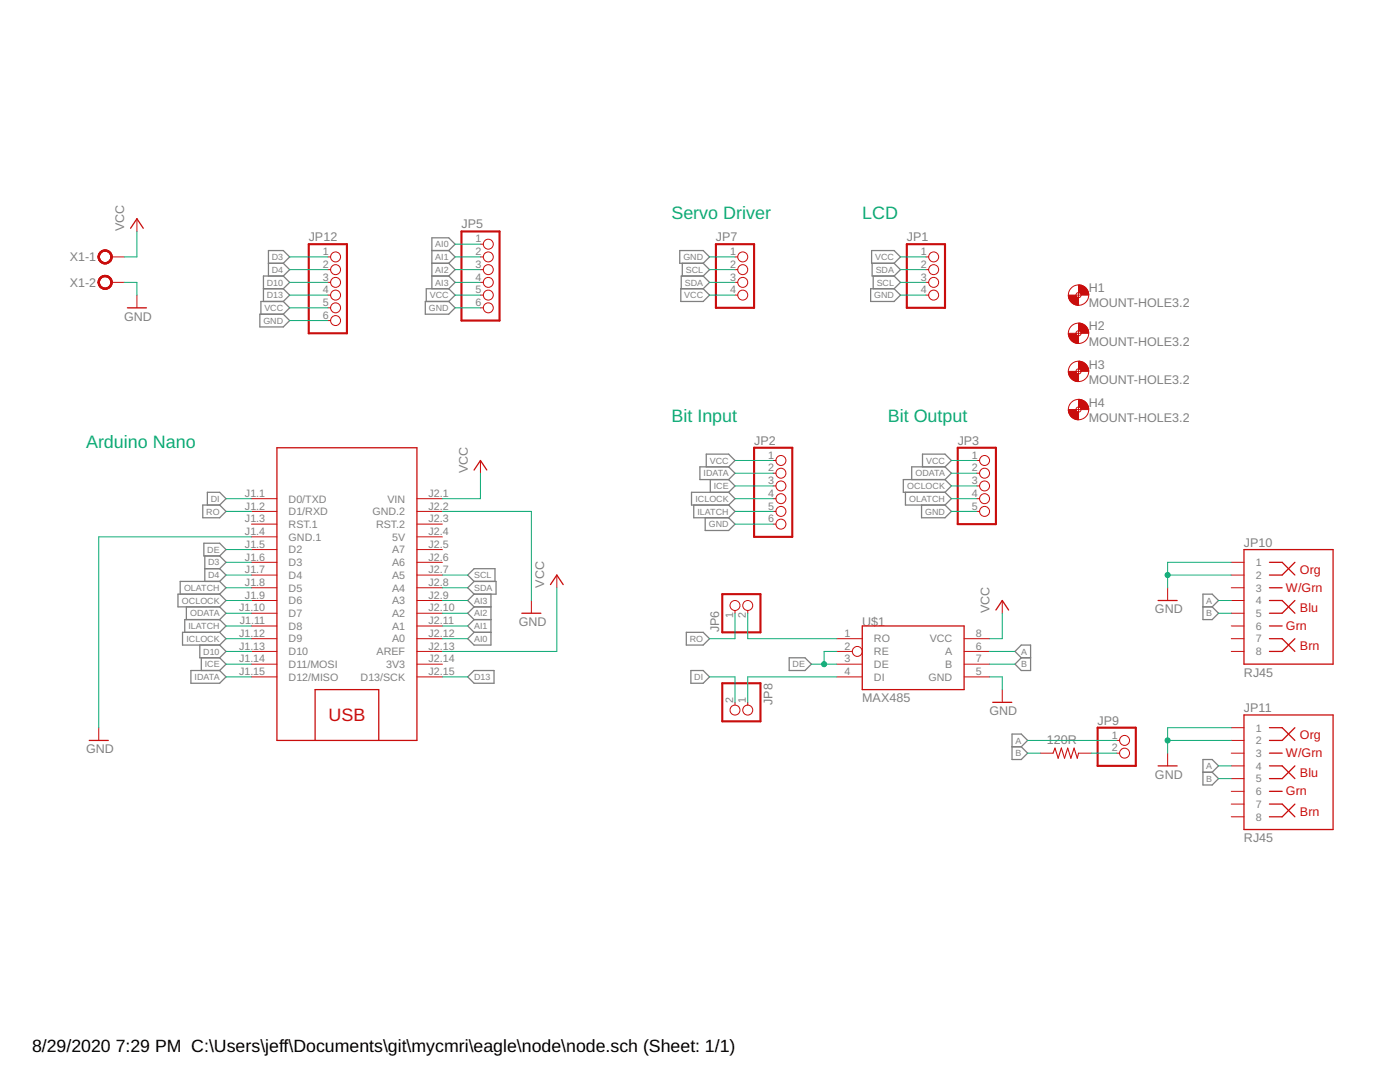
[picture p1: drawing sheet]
<svg xmlns="http://www.w3.org/2000/svg" width="279mm" height="216mm" viewBox="0 0 279 216" stroke-linecap="round" stroke-linejoin="round" font-family="sans-serif">
<g fill="none" stroke="#808080" stroke-width=".25">
<path d="M52.6 57.6h3.9M53.6 52.5h2.9M56.5 52.5l1.3-1.2-1.3-1.3h-2.9v5.1M56.5 55.1h-3.9v5.1M56.5 52.5l1.3 1.3-1.3 1.3M56.5 55.1l1.3 1.2-1.3 1.3M56.5 57.6l1.3 1.3-1.3 1.3M86.2 50h3.4M86.2 52.5h3.4M86.2 55.1h3.4M89.6 57.6h-4.5v2.6M89.6 57.6l1.2 1.3-1.2 1.3"/>
<path d="M89.6 50l1.2-1.3-1.2-1.2h-3.4v10.1M89.6 50l1.2 1.3-1.2 1.2M89.6 52.5l1.2 1.3-1.2 1.3M89.6 55.1l1.2 1.2-1.2 1.3M135.7 50h4.6l1.3 1.3-1.3 1.2h-4.6zM135.9 57.6h4.4l1.3 1.3-1.3 1.3h-4.4zM136.2 52.5v2.6M140.3 52.5l1.3 1.3-1.3 1.3M140.3 55.1h-4.3v2.5M140.3 55.1l1.3 1.2-1.3 1.3M173.8 57.6h4.6l1.3 1.3-1.3 1.3h-4.6zM173.9 50h4.5l1.3 1.3-1.3 1.2h-4.5z"/>
<path d="M174.1 52.5v2.6h4.3M174.3 55.1v2.5M178.4 55.1l1.3 1.2-1.3 1.3M178.4 52.5l1.3 1.3-1.3 1.3M51.9 62.7h4.6l1.3 1.3-1.3 1.2h-4.6zM56.5 60.2h-4.4v2.5M56.5 60.2l1.3 1.2-1.3 1.3M84.9 60.2h4.7l1.2 1.2-1.2 1.3h-4.7zM140.9 93.2v-2.6h4.5l1.3 1.3-1.3 1.3M141.8 95.7v2.5M145.4 98.2h-7.4v2.6h7.4M145.4 93.2h-5.7v2.5h5.7"/>
<path d="M145.4 98.2l1.3 1.3-1.3 1.3M145.4 93.2l1.3 1.2-1.3 1.3M145.4 95.7l1.3 1.3-1.3 1.2M180.7 98.2v2.6h7.9M184.1 93.2v-2.6h4.5l1.3 1.3-1.3 1.3M188.6 93.2h-6.7v2.5M188.6 95.7h-8.3v2.5h8.3M188.6 98.2l1.3 1.3-1.3 1.3M188.6 95.7l1.3 1.3-1.3 1.2M188.6 93.2l1.3 1.2-1.3 1.3M40.5 100.8h3.3l1.3 1.2-1.3 1.3h-3.3zM40.7 108.4h3.1l1.3 1.3-1.3 1.2h-3.1z"/>
<path d="M40.9 113.5h2.9M40.9 110.9v5.1M41.4 100.8v-2.6h2.4l1.3 1.3-1.3 1.3M43.8 116l1.3 1.3-1.3 1.3M43.8 118.6h-8.3v2.5h8.3M43.8 116h-7.8v2.6M43.8 118.6l1.3 1.2-1.3 1.3M43.8 113.5l1.3 1.2-1.3 1.3M43.8 110.9l1.3 1.3-1.3 1.3M94.6 116h4.4v2.6h-4.4M94.6 116l-1.3-1.3 1.3-1.2h4.2v2.5M94.6 116l-1.3 1.3 1.3 1.3"/>
<path d="M94.6 118.6l-1.3 1.2 1.3 1.3M98 118.6v10.1h-3.4l-1.3-1.3 1.3-1.2M138.5 100.8v2.5h6.9M140.7 103.3v2.6h4.7l1.3-1.3-1.3-1.3M145.4 100.8l1.3 1.2-1.3 1.3M183.9 100.8v2.5h4.7l1.3-1.3-1.3-1.2M240.1 118.6h1.8l1.3 1.2-1.3 1.3 1.3 1.3-1.3 1.2h-1.8zM37.2 121.1v2.5M38.1 133.8h5.7l1.3 1.3-1.3 1.2h-5.7zM39.9 128.7v2.6h3.9M40.2 131.3v2.5M43.8 126.2h-7.4v2.5h7.4"/>
<path d="M43.8 123.6l1.3 1.3-1.3 1.3M43.8 123.6h-6.9v2.6M43.8 126.2l1.3 1.2-1.3 1.3M43.8 121.1l1.3 1.3-1.3 1.2M43.8 131.3l1.3 1.2-1.3 1.3M43.8 128.7l1.3 1.3-1.3 1.3M94.6 126.2h3.4M94.6 133.8h4v2.5h-4l-1.3-1.2zM94.6 123.6h3.4M94.6 121.1h3.4M94.6 123.6l-1.3 1.3 1.3 1.3M94.6 121.1l-1.3 1.3 1.3 1.2"/>
<path d="M137 126.2h3.3l1.3 1.2-1.3 1.3h-3.3zM137.9 133.8h2.4l1.3 1.3-1.3 1.2h-2.4zM157.5 131.3h3.2l1.2 1.2-1.2 1.3h-3.2zM203.8 128.7h1.9v5.1h-1.9l-1.2-1.3 1.2-1.2-1.2-1.3zM203.8 131.3h1.9M240.1 121.1h1.8M202 146.5h1.8l1.3 1.2-1.3 1.3 1.3 1.3-1.3 1.3h-1.8zM202 149h1.8M240.1 151.6h1.8l1.3 1.2-1.3 1.3 1.3 1.3-1.3 1.2h-1.8zM240.1 154.1h1.8"/>
</g>
<g fill="#c90d0c" stroke="#c90d0c" stroke-width=".2">
<path d="M20 50.3a1.4 1.4 0 0 1 2.2 .3 1.4 1.4 0 0 1-.8 2 1.4 1.4 0 0 1-1.8-1.3h.2a1.15 1.15 0 0 1 1.6-1.1 1.15 1.15 0 0 1 .3 1.9 1.15 1.15 0 0 1-1.8-.6l-.1-.2h-.2z" fill-rule="evenodd"/>
<path d="M20 50.3a1.4 1.4 0 0 1 2.2 .3 1.4 1.4 0 0 1-.8 2 1.4 1.4 0 0 1-1.8-1.3h.2a1.15 1.15 0 0 1 1.6-1.1 1.15 1.15 0 0 1 .3 1.9 1.15 1.15 0 0 1-1.8-.6l-.1-.2h-.2z" fill-rule="evenodd"/>
<path d="M20 50.3a1.4 1.4 0 0 1 2.2 .3 1.4 1.4 0 0 1-.8 2 1.4 1.4 0 0 1-1.8-1.3h.2a1.15 1.15 0 0 1 1.6-1.1 1.15 1.15 0 0 1 .3 1.9 1.15 1.15 0 0 1-1.8-.6l-.1-.2h-.2z" fill-rule="evenodd"/>
<path d="M20 55.4a1.4 1.4 0 0 1 2.2 .2 1.4 1.4 0 0 1-.8 2.1 1.4 1.4 0 0 1-1.8-1.4h.2a1.15 1.15 0 0 1 1.6-1 1.15 1.15 0 0 1 .3 1.9 1.15 1.15 0 0 1-1.8-.6l-.1-.3h-.2z" fill-rule="evenodd"/>
<path d="M20 55.4a1.4 1.4 0 0 1 2.2 .2 1.4 1.4 0 0 1-.8 2.1 1.4 1.4 0 0 1-1.8-1.4h.2a1.15 1.15 0 0 1 1.6-1 1.15 1.15 0 0 1 .3 1.9 1.15 1.15 0 0 1-1.8-.6l-.1-.3h-.2z" fill-rule="evenodd"/>
<path d="M20 55.4a1.4 1.4 0 0 1 2.2 .2 1.4 1.4 0 0 1-.8 2.1 1.4 1.4 0 0 1-1.8-1.4h.2a1.15 1.15 0 0 1 1.6-1 1.15 1.15 0 0 1 .3 1.9 1.15 1.15 0 0 1-1.8-.6l-.1-.3h-.2z" fill-rule="evenodd"/>
<path d="M215.2 56.9a1.97 1.97 0 0 1 2.1 2h-1.5l-.2-.4-.4-.1z" fill-rule="evenodd"/>
<path d="M213.2 58.9h1.5l.1 .3 .4 .2v1.5a2.04 2.04 0 0 1-2-2z" fill-rule="evenodd"/>
<path d="M215.2 64.5a1.97 1.97 0 0 1 2.1 2h-1.5l-.2-.4-.4-.1z" fill-rule="evenodd"/>
<path d="M213.2 66.5h1.5l.2 .4 .3 .1v1.5a2.04 2.04 0 0 1-2-2z" fill-rule="evenodd"/>
<path d="M215.2 72.1a2 2 0 0 1 2.1 2h-1.5l-.2-.4-.4-.1z" fill-rule="evenodd"/>
<path d="M213.2 74.1h1.5l.2 .4 .3 .1v1.5a2 2 0 0 1-2-2z" fill-rule="evenodd"/>
<path d="M215.2 79.7a2 2 0 0 1 2.1 2h-1.5l-.2-.4-.4-.1z" fill-rule="evenodd"/>
<path d="M213.2 81.7h1.5l.2 .4 .3 .1v1.6a2 2 0 0 1-2-2.1z" fill-rule="evenodd"/>
</g>
<g fill="none" stroke="#c90d0c" stroke-width=".2">
<path d="M22.2 51.3h2.6M22.2 56.3h2.6M27.3 43.6v2.6M27.3 58.9v2.5M65.4 51.3h.6M65.4 56.3h.6M65.4 58.9h.6M65.4 53.8h.6M95.9 51.3h.6M95.9 56.3h.6M95.9 58.9h.6M95.9 53.8h.6"/>
<path d="M95.9 48.7h.6M146.7 51.3h.5M146.7 56.3h.5M146.7 58.9h.5M146.7 53.8h.5M184.8 51.3h.5M184.8 56.3h.5M184.8 58.9h.5M184.8 53.8h.5M214.7 58.9h1.1M215.2 58.4v1M65.4 61.4h.6"/>
<path d="M65.4 64h.6M95.9 61.4h.6M214.7 66.5h1.1M214.7 74.1h1.1M215.2 66v1M215.2 73.6v1M50.2 99.5h5.1M83.2 99.5h5.1M95.9 91.9v2.5M154.3 91.9h.6M154.3 94.4h.6M154.3 97h.6"/>
<path d="M154.3 99.5h.6M194.9 91.9h.6M194.9 94.4h.6M194.9 97h.6M194.9 99.5h.6M214.7 81.7h1.1M215.2 81.2v1M50.2 102h5.1M50.2 104.6h5.1M50.2 107.1h5.1M50.2 109.7h5.1M50.2 112.2h5.1"/>
<path d="M50.2 114.7h5.1M50.2 117.3h5.1M50.2 119.8h5.1M83.2 102h5.1M83.2 104.6h5.1M83.2 107.1h5.1M83.2 109.7h5.1M83.2 112.2h5.1M83.2 114.7h5.1M83.2 117.3h5.1M83.2 119.8h5.1M106 119.8v2.6"/>
<path d="M111.1 114.7v2.6M154.3 102h.6M154.3 104.6h.6M194.9 102h.6M200 119.8v2.6M233 117.3v2.5M245.7 112.2h2.6M245.7 114.7h2.6M245.7 117.3h2.6M245.7 119.8h2.6M50.2 122.4h5.1M50.2 124.9h5.1"/>
<path d="M50.2 127.4h5.1M50.2 130h5.1M50.2 132.5h5.1M50.2 135.1h5.1M83.2 122.4h5.1M83.2 124.9h5.1M83.2 127.4h5.1M83.2 130h5.1M83.2 132.5h5.1M83.2 135.1h5.1M146.7 121.8v.6M149.2 121.8v.6"/>
<path d="M167 127.4h5.1M167 130h3.1M167 132.5h5.1M167 135.1h5.1M192.4 127.4h5.1M192.4 130h5.1M192.4 132.5h5.1M192.4 135.1h5.1M200 137.6v2.5M245.7 122.4h2.6M245.7 124.9h2.6M245.7 127.4h2.6"/>
<path d="M245.7 130h2.6M19.7 145.2v2.5M146.7 140.1v.6M149.2 140.1v.6M207.6 150.3h2.6M215.2 150.3h2.6M222.9 147.7h.5M222.9 150.3h.5M233 150.3v2.5M245.7 147.7h2.6M245.7 150.3h2.6M245.7 145.2h2.6"/>
<path d="M245.7 152.8h2.6M245.7 157.9h2.6M245.7 155.4h2.6M245.7 163h2.6M245.7 160.4h2.6"/>
<circle cx="67" cy="56.3" r=".99"/>
<circle cx="67" cy="51.3" r=".99"/>
<circle cx="67" cy="58.9" r=".99"/>
<circle cx="67" cy="53.8" r=".99"/>
<circle cx="97.5" cy="51.3" r=".99"/>
<circle cx="97.5" cy="58.9" r=".99"/>
<circle cx="97.5" cy="48.7" r=".99"/>
<circle cx="97.5" cy="53.8" r=".99"/>
<circle cx="97.5" cy="56.3" r=".99"/>
<circle cx="148.2" cy="56.3" r=".99"/>
<circle cx="148.2" cy="51.3" r=".99"/>
<circle cx="148.2" cy="53.8" r=".99"/>
<circle cx="148.2" cy="58.9" r=".99"/>
<circle cx="186.3" cy="53.8" r=".99"/>
<circle cx="186.3" cy="58.9" r=".99"/>
<circle cx="186.3" cy="56.3" r=".99"/>
<circle cx="186.3" cy="51.3" r=".99"/>
<circle cx="215.2" cy="58.9" r="2.03"/>
<circle cx="215.2" cy="58.9" r=".51"/>
<circle cx="67" cy="64" r=".99"/>
<circle cx="67" cy="61.4" r=".99"/>
<circle cx="97.5" cy="61.4" r=".99"/>
<circle cx="215.2" cy="66.5" r="2.03"/>
<circle cx="215.2" cy="74.1" r="2.03"/>
<circle cx="215.2" cy="66.5" r=".51"/>
<circle cx="215.2" cy="74.1" r=".51"/>
<circle cx="155.9" cy="94.4" r=".99"/>
<circle cx="155.9" cy="91.9" r=".99"/>
<circle cx="155.9" cy="97" r=".99"/>
<circle cx="155.9" cy="99.5" r=".99"/>
<circle cx="196.5" cy="94.4" r=".99"/>
<circle cx="196.5" cy="91.9" r=".99"/>
<circle cx="196.5" cy="99.5" r=".99"/>
<circle cx="196.5" cy="97" r=".99"/>
<circle cx="215.2" cy="81.7" r="2.03"/>
<circle cx="215.2" cy="81.7" r=".51"/>
<circle cx="155.9" cy="102" r=".99"/>
<circle cx="155.9" cy="104.6" r=".99"/>
<circle cx="196.5" cy="102" r=".99"/>
<circle cx="146.7" cy="120.8" r=".99"/>
<circle cx="149.2" cy="120.8" r=".99"/>
<circle cx="171.1" cy="130" r=".99"/>
<circle cx="146.7" cy="141.7" r=".99"/>
<circle cx="149.2" cy="141.7" r=".99"/>
<circle cx="224.4" cy="150.3" r=".99"/>
<circle cx="224.4" cy="147.7" r=".99"/>
</g>
<g fill="none" stroke="#c90d0c" stroke-width=".25">
<path d="M26.1 45.6l1.2-2 1.3 2M25.4 61.4h3.8M55.3 89.3h27.9v58.4h-27.9zM94.6 93.8l1.3-1.9 1.3 1.9M109.9 116.6l1.2-1.9 1.3 1.9M231.1 119.8h3.8M248.3 109.7h17.7v22.8h-17.7zM253.3 112.2h2.6l2.5 2.5M253.3 119.8h2.6l2.5 2.6M253.3 117.3h2.6M258.4 119.8l-2.5 2.6h-2.6M258.4 112.2l-2.5 2.5h-2.6"/>
<path d="M104.1 122.4h3.8M172.1 124.9h20.3v12.7h-20.3zM198.8 121.7l1.2-1.9 1.3 1.9M253.3 124.9h2.6M253.3 127.4h2.6l2.5 2.6M258.4 127.4l-2.5 2.6h-2.6M17.8 147.7h3.8M62.9 147.7v-10.1h12.7v10.1M198.1 140.1h3.8M231.1 152.8h3.8M248.3 142.7h17.7v22.8h-17.7zM253.3 145.2h2.6l2.5 2.5"/>
<path d="M253.3 152.8h2.6l2.5 2.6M253.3 157.9h2.6M253.3 150.3h2.6M258.4 145.2l-2.5 2.5h-2.6M258.4 152.8l-2.5 2.6h-2.6M253.3 160.4h2.6l2.5 2.6M258.4 160.4l-2.5 2.6h-2.6"/>
</g>
<path d="M61.6 48.7h7.6v17.8h-7.6zM92.1 46.2h7.6v17.8h-7.6zM142.9 48.7h7.6v12.7h-7.6zM181 48.7h7.6v12.7h-7.6zM150.5 89.3h7.6v17.8h-7.6zM191.1 89.3h7.7v15.3h-7.7zM144.1 118.6h7.7v7.6h-7.7zM144.1 136.3h7.7v7.6h-7.7zM219.1 145.2h7.6v7.6h-7.6z" fill="none" stroke="#c90d0c" stroke-width=".42"/>
<path d="M210.2 150.3l.3-1 .7 2 .6-2 .6 2 .7-2 .6 2 .7-2 .6 2 .2-1" fill="none" stroke="#c90d0c" stroke-width=".21"/>
<g fill="none" stroke="#0dab76" stroke-width=".2">
<path d="M24.8 56.3h2.5v2.6M27.3 46.2v5.1h-2.5M57.8 51.3h7.6M57.8 56.3h7.6M57.8 58.9h7.6M57.8 53.8h7.6M90.8 51.3h5.1M90.8 56.3h5.1M90.8 58.9h5.1M90.8 53.8h5.1M90.8 48.7h5.1M141.6 51.3h5.1"/>
<path d="M141.6 56.3h5.1M141.6 58.9h5.1M141.6 53.8h5.1M179.7 51.3h5.1M179.7 56.3h5.1M179.7 58.9h5.1M179.7 53.8h5.1M57.8 64h7.6M57.8 61.4h7.6M90.8 61.4h5.1M45.1 99.5h5.1M95.9 94.4v5.1h-7.6"/>
<path d="M146.7 91.9h7.6M146.7 99.5h7.6M146.7 94.4h7.6M146.7 97h7.6M189.9 91.9h5M189.9 99.5h5M189.9 94.4h5M189.9 97h5M45.1 102h5.1M45.1 112.2h5.1M45.1 114.7h5.1M45.1 117.3h5.1"/>
<path d="M45.1 119.8h5.1M45.1 109.7h5.1M50.2 107.1h-30.5v38.1M88.3 102h17.7v17.8M88.3 114.7h5M88.3 117.3h5M88.3 119.8h5M111.1 117.3v12.7h-22.8M146.7 102h7.6M146.7 104.6h7.6M189.9 102h5M233 114.7h12.7"/>
<path d="M243.2 119.8h2.5M245.7 112.2h-12.7v5.1M45.1 135.1h5.1M45.1 130h5.1M45.1 127.4h5.1M45.1 124.9h5.1M45.1 122.4h5.1M45.1 132.5h5.1M88.3 135.1h5M88.3 127.4h5M88.3 124.9h5M88.3 122.4h5"/>
<path d="M141.6 135.1h5.1v5M146.7 122.4v5h-5.1M149.2 122.4v5h17.8M161.9 132.5h5.1M167 135.1h-17.8v5M167 130h-2.5v2.5M197.5 135.1h2.5v2.5M197.5 130h5.1M197.5 132.5h5.1M200 122.4v5h-2.5M243.2 122.4h2.5M205.1 147.7h17.8"/>
<path d="M205.1 150.3h2.5M217.8 150.3h5.1M233 147.7h12.7M243.2 152.8h2.5M243.2 155.4h2.5M245.7 145.2h-12.7v5.1"/>
</g>
<g fill="#0dab76" stroke="#0dab76" stroke-width=".2">
<circle cx="233" cy="114.7" r=".51"/>
<circle cx="233" cy="147.7" r=".51"/>
<circle cx="164.5" cy="132.5" r=".51"/>
</g>
<g font-size="3.6" fill="#0dab76">
<text x="134" y="43.6">Servo Driver</text>
<text x="172.1" y="43.6">LCD</text>
<text x="17.2" y="89.3">Arduino Nano</text>
<text x="134" y="84.3">Bit Input</text>
<text x="177.2" y="84.3">Bit Output</text>
</g>
<text font-size="3.6" fill="#c90d0c" x="65.5" y="143.9">USB</text>
<g font-size="3.5">
<text x="6.4" y="209.9">8/29/2020</text>
<text x="23.1" y="209.9">7:29 PM C:\Users\jeff\Documents\git\mycmri\eagle\node\node.sch (Sheet: 1/1)</text>
</g>
<g font-size="2.5" fill="#808080">
<text x="24.8" y="46.2" transform="rotate(-90 24.8 46.2)">VCC</text>
<text x="92.1" y="45.5">JP5</text>
<text x="13.9" y="52.2">X1-1</text>
<text x="61.6" y="48.1">JP12</text>
<text x="142.9" y="48.1">JP7</text>
<text x="181" y="48.1">JP1</text>
<text x="13.9" y="57.2">X1-2</text>
<text x="217.3" y="58.3">H1</text>
<text x="24.8" y="64">GND</text>
<text x="217.3" y="61.3">MOUNT-HOLE3.2</text>
<text x="217.3" y="65.9">H2</text>
<text x="217.3" y="69">MOUNT-HOLE3.2</text>
<text x="217.3" y="76.6">MOUNT-HOLE3.2</text>
<text x="217.3" y="73.5">H3</text>
<text x="217.3" y="81.1">H4</text>
<text x="150.5" y="88.7">JP2</text>
<text x="191.1" y="88.7">JP3</text>
<text x="217.3" y="84.2">MOUNT-HOLE3.2</text>
<text x="93.4" y="94.4" transform="rotate(-90 93.4 94.4)">VCC</text>
<text x="248.3" y="109.2">JP10</text>
<text x="108.6" y="117.3" transform="rotate(-90 108.6 117.3)">VCC</text>
<text x="103.5" y="124.9">GND</text>
<text x="172.1" y="124.9">U$1</text>
<text x="197.5" y="122.4" transform="rotate(-90 197.5 122.4)">VCC</text>
<text x="230.5" y="122.4">GND</text>
<text x="143.5" y="126.2" transform="rotate(-90 143.5 126.2)">JP6</text>
<text x="248.3" y="135.1">RJ45</text>
<text x="154.2" y="140.6" transform="rotate(-90 154.2 140.6)">JP8</text>
<text x="172.1" y="140.1">MAX485</text>
<text x="197.5" y="142.7">GND</text>
<text x="248.3" y="142.2">JP11</text>
<text x="208.9" y="148.5">120R</text>
<text x="219.1" y="144.6">JP9</text>
<text x="17.2" y="150.3">GND</text>
<text x="230.5" y="155.4">GND</text>
<text x="248.3" y="168.1">RJ45</text>
</g>
<g font-size="2.5" fill="#c90d0c">
<text x="256.6" y="118">W/Grn</text>
<text x="259.4" y="114.5">Org</text>
<text x="256.6" y="125.7">Grn</text>
<text x="259.4" y="122.1">Blu</text>
<text x="259.4" y="129.7">Brn</text>
<text x="259.4" y="147.5">Org</text>
<text x="256.6" y="151.1">W/Grn</text>
<text x="259.4" y="155.1">Blu</text>
<text x="256.6" y="158.7">Grn</text>
<text x="259.4" y="162.7">Brn</text>
</g>
<g font-size="2.1" fill="#808080">
<text x="64.4" y="50.9">1</text>
<text x="64.4" y="53.4">2</text>
<text x="94.9" y="48.4">1</text>
<text x="94.9" y="50.9">2</text>
<text x="94.9" y="53.4">3</text>
<text x="145.7" y="50.9">1</text>
<text x="145.7" y="53.4">2</text>
<text x="183.8" y="50.9">1</text>
<text x="183.8" y="53.4">2</text>
<text x="64.4" y="56">3</text>
<text x="64.4" y="58.5">4</text>
<text x="94.9" y="56">4</text>
<text x="94.9" y="58.5">5</text>
<text x="145.7" y="56">3</text>
<text x="145.7" y="58.5">4</text>
<text x="183.8" y="56">3</text>
<text x="183.8" y="58.5">4</text>
<text x="64.4" y="61.1">5</text>
<text x="64.4" y="63.6">6</text>
<text x="94.9" y="61.1">6</text>
<text x="153.3" y="91.5">1</text>
<text x="153.3" y="94.1">2</text>
<text x="194" y="91.5">1</text>
<text x="194" y="94.1">2</text>
<text x="48.9" y="99.2">J1.1</text>
<text x="48.9" y="101.7">J1.2</text>
<text x="57.6" y="100.3">D0/TXD</text>
<text x="77.3" y="100.3">VIN</text>
<text x="85.5" y="99.2">J2.1</text>
<text x="85.5" y="101.7">J2.2</text>
<text x="153.3" y="96.6">3</text>
<text x="153.3" y="99.2">4</text>
<text x="153.3" y="101.7">5</text>
<text x="194" y="96.6">3</text>
<text x="194" y="99.2">4</text>
<text x="194" y="101.7">5</text>
<text x="48.9" y="104.2">J1.3</text>
<text x="48.9" y="106.8">J1.4</text>
<text x="57.6" y="102.8">D1/RXD</text>
<text x="57.6" y="105.3">RST.1</text>
<text x="57.6" y="107.9">GND.1</text>
<text x="74.3" y="102.8">GND.2</text>
<text x="75" y="105.3">RST.2</text>
<text x="78.3" y="107.9">5V</text>
<text x="85.5" y="104.2">J2.3</text>
<text x="85.5" y="106.8">J2.4</text>
<text x="153.3" y="104.2">6</text>
<text x="48.9" y="109.3">J1.5</text>
<text x="48.9" y="111.8">J1.6</text>
<text x="57.6" y="110.4">D2</text>
<text x="57.6" y="113">D3</text>
<text x="78.3" y="110.4">A7</text>
<text x="78.3" y="113">A6</text>
<text x="85.5" y="109.3">J2.5</text>
<text x="85.5" y="111.8">J2.6</text>
<text x="250.6" y="113">1</text>
<text x="48.9" y="114.4">J1.7</text>
<text x="48.9" y="116.9">J1.8</text>
<text x="48.9" y="119.5">J1.9</text>
<text x="57.6" y="115.5">D4</text>
<text x="57.6" y="118">D5</text>
<text x="78.3" y="115.5">A5</text>
<text x="78.3" y="118">A4</text>
<text x="85.5" y="114.4">J2.7</text>
<text x="85.5" y="116.9">J2.8</text>
<text x="85.5" y="119.5">J2.9</text>
<text x="250.6" y="115.5">2</text>
<text x="250.6" y="118">3</text>
<text x="47.7" y="122">J1.10</text>
<text x="47.8" y="124.5">J1.11</text>
<text x="57.6" y="120.6">D6</text>
<text x="57.6" y="123.1">D7</text>
<text x="57.6" y="125.7">D8</text>
<text x="78.3" y="120.6">A3</text>
<text x="78.3" y="123.1">A2</text>
<text x="78.3" y="125.7">A1</text>
<text x="85.5" y="122">J2.10</text>
<text x="85.5" y="124.5">J2.11</text>
<text x="146.3" y="123.3" transform="rotate(-90 146.3 123.3)">1</text>
<text x="148.9" y="123.3" transform="rotate(-90 148.9 123.3)">2</text>
<text x="250.6" y="120.6">4</text>
<text x="250.6" y="125.7">6</text>
<text x="250.6" y="123.1">5</text>
<text x="47.7" y="127.1">J1.12</text>
<text x="47.7" y="129.6">J1.13</text>
<text x="57.6" y="128.2">D9</text>
<text x="57.6" y="130.7">D10</text>
<text x="75.2" y="130.7">AREF</text>
<text x="78.3" y="128.2">A0</text>
<text x="85.5" y="127.1">J2.12</text>
<text x="85.5" y="129.6">J2.13</text>
<text x="168.6" y="127.1">1</text>
<text x="168.6" y="129.6">2</text>
<text x="174.4" y="128.2">RO</text>
<text x="174.4" y="130.7">RE</text>
<text x="185.6" y="128.2">VCC</text>
<text x="188.6" y="130.7">A</text>
<text x="194.7" y="129.6">6</text>
<text x="194.7" y="127.1">8</text>
<text x="250.6" y="130.7">8</text>
<text x="250.6" y="128.2">7</text>
<text x="47.7" y="132.2">J1.14</text>
<text x="47.7" y="134.7">J1.15</text>
<text x="57.6" y="133.3">D11/MOSI</text>
<text x="57.6" y="135.8">D12/MISO</text>
<text x="72" y="135.8">D13/SCK</text>
<text x="77.1" y="133.3">3V3</text>
<text x="85.5" y="132.2">J2.14</text>
<text x="85.5" y="134.7">J2.15</text>
<text x="168.6" y="132.2">3</text>
<text x="168.6" y="134.7">4</text>
<text x="174.4" y="133.3">DE</text>
<text x="174.4" y="135.8">DI</text>
<text x="185.3" y="135.8">GND</text>
<text x="188.6" y="133.3">B</text>
<text x="194.7" y="134.7">5</text>
<text x="194.7" y="132.2">7</text>
<text x="146.3" y="140.3" transform="rotate(-90 146.3 140.3)">2</text>
<text x="148.9" y="140.3" transform="rotate(-90 148.9 140.3)">1</text>
<text x="221.9" y="147.4">1</text>
<text x="221.9" y="149.9">2</text>
<text x="250.6" y="146">1</text>
<text x="250.6" y="148.5">2</text>
<text x="250.6" y="151.1">3</text>
<text x="250.6" y="153.6">4</text>
<text x="250.6" y="161.2">7</text>
<text x="250.6" y="158.7">6</text>
<text x="250.6" y="156.1">5</text>
<text x="250.6" y="163.7">8</text>
</g>
<g font-size="1.8" fill="#808080">
<text x="54.2" y="51.9">D3</text>
<text x="86.9" y="49.4">AI0</text>
<text x="86.9" y="51.9">AI1</text>
<text x="136.4" y="51.9">GND</text>
<text x="174.7" y="51.9">VCC</text>
<text x="53.3" y="57">D10</text>
<text x="53.3" y="59.5">D13</text>
<text x="54.2" y="54.4">D4</text>
<text x="85.8" y="59.5">VCC</text>
<text x="86.9" y="54.4">AI2</text>
<text x="86.9" y="57">AI3</text>
<text x="136.6" y="59.5">VCC</text>
<text x="136.7" y="57">SDA</text>
<text x="136.9" y="54.4">SCL</text>
<text x="174.5" y="59.5">GND</text>
<text x="174.8" y="54.4">SDA</text>
<text x="175" y="57">SCL</text>
<text x="52.6" y="64.6">GND</text>
<text x="52.8" y="62.1">VCC</text>
<text x="85.6" y="62.1">GND</text>
<text x="140.4" y="95.1">IDATA</text>
<text x="141.6" y="92.5">VCC</text>
<text x="182.7" y="95.1">ODATA</text>
<text x="184.8" y="92.5">VCC</text>
<text x="42.1" y="100.1">DI</text>
<text x="138.8" y="100.1">ICLOCK</text>
<text x="142.5" y="97.6">ICE</text>
<text x="181.1" y="97.6">OCLOCK</text>
<text x="181.5" y="100.1">OLATCH</text>
<text x="41.2" y="102.7">RO</text>
<text x="139.2" y="102.7">ILATCH</text>
<text x="141.5" y="105.2">GND</text>
<text x="184.6" y="102.7">GND</text>
<text x="41.4" y="110.3">DE</text>
<text x="41.5" y="112.8">D3</text>
<text x="36.7" y="117.9">OLATCH</text>
<text x="41.5" y="115.4">D4</text>
<text x="94.6" y="115.4">SCL</text>
<text x="94.6" y="117.9">SDA</text>
<text x="36.3" y="120.5">OCLOCK</text>
<text x="37.6" y="125.5">ILATCH</text>
<text x="38" y="123">ODATA</text>
<text x="94.6" y="125.5">AI1</text>
<text x="94.6" y="123">AI2</text>
<text x="94.6" y="120.5">AI3</text>
<text x="240.7" y="120.5">A</text>
<text x="240.7" y="123">B</text>
<text x="37.2" y="128.1">ICLOCK</text>
<text x="40.6" y="130.6">D10</text>
<text x="94.6" y="128.1">AI0</text>
<text x="137.7" y="128.1">RO</text>
<text x="203.8" y="130.6">A</text>
<text x="38.8" y="135.7">IDATA</text>
<text x="40.9" y="133.2">ICE</text>
<text x="94.6" y="135.7">D13</text>
<text x="138.6" y="135.7">DI</text>
<text x="158.2" y="133.2">DE</text>
<text x="203.8" y="133.2">B</text>
<text x="202.6" y="148.4">A</text>
<text x="202.6" y="150.9">B</text>
<text x="240.7" y="153.5">A</text>
<text x="240.7" y="156">B</text>
</g>
</svg>
